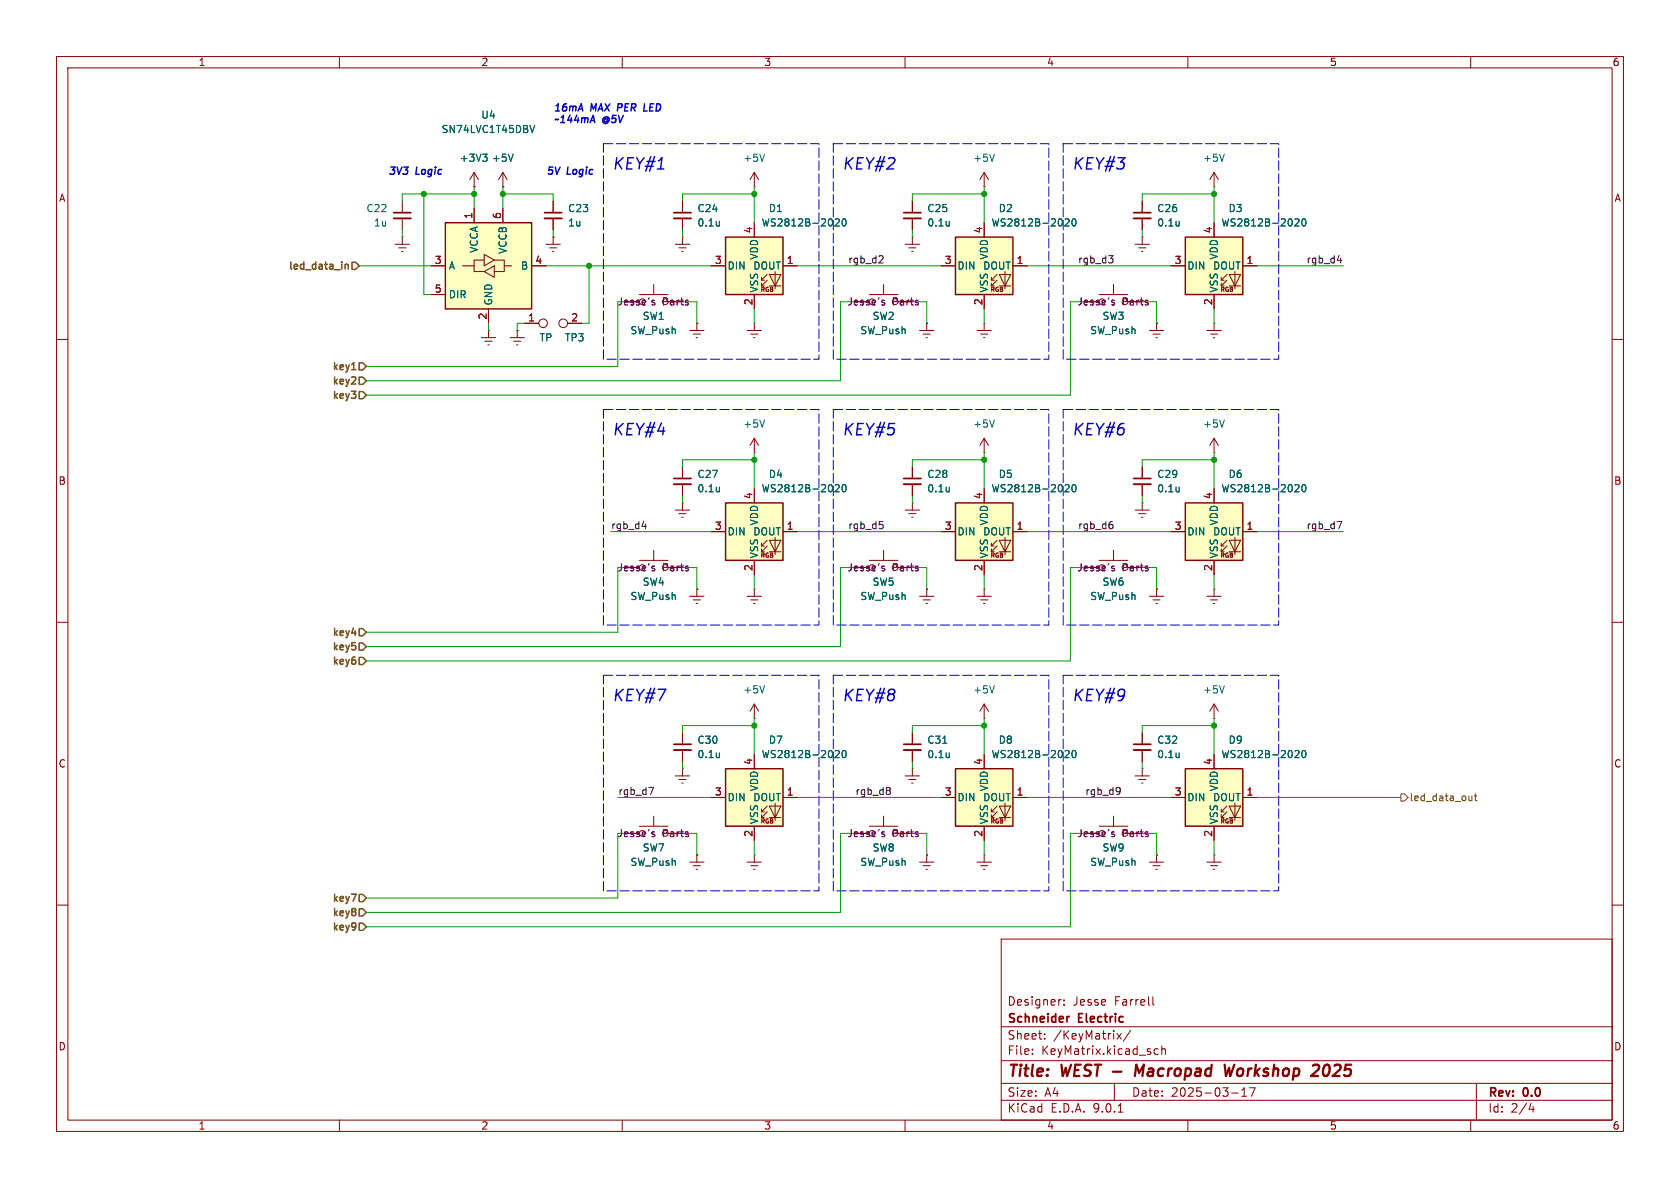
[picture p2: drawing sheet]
<svg xmlns="http://www.w3.org/2000/svg" width="297mm" height="210mm" viewBox="0 0 297 210" stroke-linecap="round" stroke-linejoin="round" font-family="sans-serif">
<g fill="none" stroke="#840000" stroke-width=".18">
<path d="M10 10h277v190h-277zM12 12h273v186h-273zM60 10v2M110 10v2M160 10v2M210 10v2M260 10v2M160 43.2h2.6M160.7 43.8h1.2M161.2 44.5h.2M161.3 41.9h.1M161.3 41.9v1.3"/>
<path d="M10 60h2M285 60h2M10 110h2M285 110h2M10 160h2M177 166h108v32h-108zM187.5 176.7h.1M188.1 177.6v.1M188.1 176.8v.1M203.8 176.2v1.3l.2 .2M285 160h2M60 198v2"/>
<path d="M110 198v2M160 198v2M177 194.5h108M177 191.5h108M177 187.5h108M177 181.5h108M182.5 186.3v.1M182.5 185.5v.1M184.7 183.6v.1M184.7 182.8v.1M197 191.5v3M197.5 182.7l.7 1"/>
<path d="M197.7 196.6h.8M198.2 182.7l-.7 1M199.9 182.1l-1.3 2M204.7 185.5l-.4-.1-.3 .3v.4l.2 .2h.5M205.4 185.5l.2-.1 .4 .1v.9M205.4 184.9v1.5M210 198v2M217.7 193.2h1.2M219.5 193.8h.9M219.5 192.7l.5-.4v1.5M221.9 192.3l-.7 1.5M260 198v2"/>
<path d="M261 191.5v6.5M270.7 195l-.4 1.1h.9M271 195.6v1"/>
</g>
<path d="M202.2 188.2l-.8 1.4-.5-1.4-.3 2M216.5 188.2l.2 2 .6-1.4 .2 1.4 .7-2M234.5 188.2a1.41 1.41 0 0 0-.4 1.9l.3 .1" fill="none" stroke="#840000" stroke-width=".4"/>
<path d="M189.1 179.7l-.3 .1" fill="none" stroke="#840000" stroke-width=".3"/>
<path d="M128.3 88.9h10.1v10.2h-10.1z" fill="#ffffc2"/>
<g fill="none" stroke="#840000" stroke-width=".18">
<path d="M88.9 33h.1M88.9 30.5l-.8 1.3M88.9 30.5l.8 1.3M88.9 30.5v2.5M125.7 94h2.6M133.3 86.4v2.5M133.3 99.1v2.5M134.6 96.5h.5M134.6 97.5h.5M135.6 95.5l-1 1v-.5M135.6 96.5l-1 1v-.5M136 95.5h2l-1 2z"/>
<path d="M136 97.5h2M137 95v3M138.4 94h2.6"/>
</g>
<path d="M128.3 88.9h10.1v10.2h-10.1z" fill="none" stroke="#840000" stroke-width=".25"/>
<path d="M90.7 27.2l-.4 1.3M147.7 85.8l.4-.1 .3 .3-.8 .9h.8M149 85.8l.2-.1a.68 .68 0 0 1 .4 .6 .68 .68 0 0 1-.4 .6l-.2-.1-.1-.3z" fill="none" stroke="#006464" stroke-width=".18"/>
<path d="M78.7 39.4h15.3v15.2h-15.3z" fill="#ffffc2"/>
<path d="M78.7 39.4h15.3v15.2h-15.3z" fill="none" stroke="#840000" stroke-width=".25"/>
<g fill="none" stroke="#840000" stroke-width=".18">
<path d="M83.8 36.8v2.6M88.9 36.8v2.6M76.2 47h2.5M76.2 52.1h2.5M81.8 47h2v1h1.8M85.6 46h-1.8v1M85.6 45l1.8 1-1.8 1zM85.6 48l1.8-1v2zM86.4 54.6v2.6M87.4 46h1.8v1h1.2M89.2 47v1h-1.8M94 47h2.5"/>
<path d="M120.6 82.6v2M120.6 85.6v2M132.1 105.4h2.5M132.7 106h1.3M133.2 106.7h.3M133.3 104.1h.1M133.3 104.1v1.3M160 137.2h2.6M160.7 137.8h1.2M161.2 138.4h.2M161.3 135.9h.1M161.3 135.9v1.3"/>
<path d="M174 127h.1M174 124.5v2.5M174 124.5l-.8 1.2M174 124.5l.8 1.2M201.9 129.5v2.1M201.9 132.6v2M153.7 146.1h5M156.2 144.3v1.8M162.6 152.4h2.5M163.2 153h1.3M163.7 153.7h.3M163.8 151.1h.1"/>
<path d="M163.8 151.1v1.3M172.7 152.4h2.6M173.4 153h1.2M173.9 153.7h.2M174 151.1h.1M174 151.1v1.3"/>
</g>
<path d="M93.7 22.2l.4 1.2 .4-1.2M127.2 86.1v.8M127.2 86.8l-.1 .1M175.8 121.2l-.4 1.3M208.5 133.1v.8M208.5 133.8l-.1 .1" fill="none" stroke="#006464" stroke-width=".18"/>
<path d="M119.1 84.6h3.1M200.4 131.6h3.1" fill="none" stroke="#840000" stroke-width=".3"/>
<path d="M119.1 85.6h3.1M200.4 132.6h3.1" fill="none" stroke="#840000" stroke-width=".33"/>
<path d="M156.1 147.5h.3v.2l-.2 .2h-.2M156.1 147.1h.3" fill="none" stroke="#840084" stroke-width=".18"/>
<path d="M168.9 41.9h10.2v10.2h-10.2z" fill="#ffffc2"/>
<g fill="none" stroke="#840000" stroke-width=".18">
<path d="M174 39.4v2.5M153.7 52.1h5M156.2 50.3v1.8M162.6 58.4h2.5M163.2 59.1h1.3M163.7 59.7h.3M163.8 57.2h.1M163.8 57.2v1.2M166.4 47h2.5M172.7 58.4h2.6M173.4 59.1h1.2M173.9 59.7h.2"/>
<path d="M174 57.2h.1M174 52.1v2.5M174 57.2v1.2M175.3 49.5h.5M175.3 50.5h.5M176.3 48.5l-1 1v-.5M176.3 49.5l-1 1v-.5M176.7 48.5h2l-1 2zM176.7 50.5h2M177.7 48v3.1M179.1 47h2.5M133.3 77.5l-.7 1.2"/>
<path d="M133.3 77.5l.8 1.2M133.3 77.5v2.5M113 99.1h5.1M115.6 97.3v1.8M119.4 90.2h2.5M120 90.8h1.3M120.5 91.4h.3M120.6 88.9h.1M120.6 88.9v1.3M133.3 80h.1M160 90.2h2.6M160.7 90.8h1.2"/>
<path d="M161.2 91.4h.2M161.3 88.9h.1M161.3 82.6v2M161.3 85.6v2M161.3 88.9v1.3M121.9 105.4h2.6M122.6 106h1.2M123.1 106.7h.2M123.2 104.1h.1M123.2 104.1v1.3M214.6 127h.1M214.6 124.5l-.7 1.2"/>
<path d="M214.6 124.5l.8 1.2M214.6 124.5v2.5M213.4 152.4h2.5M214 153h1.3M214.5 153.7h.3M214.6 151.1h.1M214.6 151.1v1.3"/>
</g>
<path d="M168.9 41.9h10.2v10.2h-10.2z" fill="none" stroke="#840000" stroke-width=".25"/>
<path d="M188.3 38.8l.5-.1 .2 .3-.8 .9h.8M189.7 38.7h.1a.68 .68 0 0 1 .4 .6 .68 .68 0 0 1-.4 .6 .84 .84 0 0 1-.1-1.2zM135.2 74.2l-.5 1.3M167.8 86.1v.8M167.8 86.8v.1M216.4 121.2l-.4 1.3" fill="none" stroke="#006464" stroke-width=".18"/>
<path d="M156.1 53.5l.3 .1v.1l-.2 .2h-.2M156.1 53.1h.3M115.4 100.5h.3l.1 .2-.2 .2h-.2M115.4 100.1h.3" fill="none" stroke="#840084" stroke-width=".18"/>
<path d="M159.8 84.6h3" fill="none" stroke="#840000" stroke-width=".3"/>
<path d="M159.8 85.6h3" fill="none" stroke="#840000" stroke-width=".33"/>
<path d="M209.5 135.9h10.2v10.2h-10.2z" fill="#ffffc2"/>
<g fill="none" stroke="#840000" stroke-width=".18">
<path d="M120.6 35.6v2M120.6 38.6v2M133.3 33h.1M133.3 30.5v2.5M133.3 30.5l-.7 1.3M133.3 30.5l.8 1.3M161.3 35.6v2M161.3 38.6v2M174 33h.1M174 30.5v2.5M174 30.5l-.8 1.3M174 30.5l.8 1.3"/>
<path d="M92.7 57.2h2.5M100.3 57.2h2.6M113 52.1h5.1M115.6 50.3v1.8M119.4 43.2h2.5M120 43.8h1.3M120.5 44.5h.3M120.6 41.9h.1M120.6 41.9v1.3M174 77.5l-.8 1.2M174 77.5l.8 1.2M174 77.5v2.5"/>
<path d="M174 80h.1M200.7 90.2h2.5M201.3 90.8h1.3M201.8 91.4h.3M201.9 88.9h.1M201.9 88.9v1.3M133.3 127h.1M133.3 124.5l-.7 1.2M133.3 124.5l.8 1.2M133.3 124.5v2.5M161.3 129.5v2.1M161.3 132.6v2"/>
<path d="M200.7 137.2h2.5M201.3 137.8h1.3M201.8 138.4h.3M201.9 135.9h.1M201.9 135.9v1.3M214.6 133.4v2.5M113 146.1h5.1M115.6 144.3v1.8M194.3 146.1h5.1M196.8 144.3v1.8M203.2 152.4h2.5M203.8 153h1.3"/>
<path d="M204.3 153.7h.3M204.5 151.1h.1M204.5 151.1v1.3M207 141h2.5M214.6 146.1v2.5M215.9 143.5h.5M215.9 144.5h.5M216.9 142.5l-1 1v-.5M216.9 143.5l-1 1v-.5M217.3 142.5h2l-1 2zM217.3 144.5h2M218.3 142v3"/>
<path d="M219.7 141h2.5"/>
<circle cx="96" cy="57.1" r=".76"/>
<circle cx="99.6" cy="57.1" r=".76"/>
</g>
<path d="M209.5 135.9h10.2v10.2h-10.2z" fill="none" stroke="#840000" stroke-width=".25"/>
<g fill="none" stroke="#006464" stroke-width=".18">
<path d="M127.2 39.1v.9M127.2 39.8l-.1 .1M135.2 27.2l-.5 1.3M167.8 39.1v.9M167.8 39.8v.1M175.8 27.2l-.4 1.3M175.8 74.2l-.4 1.3M135.2 121.2l-.5 1.3M166.7 131.4h.7M167.8 133.1v.8M167.8 133.8v.1M228.9 132.8l.5-.1 .3 .3-.8 .9h.8"/>
<path d="M230.3 132.8l.1-.1a.68 .68 0 0 1 .5 .6 .68 .68 0 0 1-.5 .6l-.1-.1-.2-.4z"/>
</g>
<path d="M115.4 53.5l.3 .1 .1 .1-.2 .2h-.2M115.4 53.1h.3M115.4 147.5h.3l.1 .2-.2 .2h-.2M115.4 147.1h.3M196.7 147.5h.3l.1 .2-.2 .2h-.3M196.7 147.1h.3" fill="none" stroke="#840084" stroke-width=".18"/>
<path d="M119.1 37.6h3.1M159.8 37.6h3M159.8 131.6h3" fill="none" stroke="#840000" stroke-width=".3"/>
<path d="M119.1 38.6h3.1M159.8 38.6h3M159.8 132.6h3" fill="none" stroke="#840000" stroke-width=".33"/>
<path d="M209.5 41.9h10.2v10.2h-10.2z" fill="#ffffc2"/>
<g fill="none" stroke="#840000" stroke-width=".18">
<path d="M97.8 35.6v2M97.8 38.6v2M214.6 33h.1M214.6 30.5v2.5M214.6 39.4v2.5M214.6 30.5l-.7 1.3M214.6 30.5l.8 1.3M200.7 43.2h2.5M201.3 43.8h1.3M201.8 44.5h.3M201.9 41.9h.1M201.9 41.9v1.3"/>
<path d="M207 47h2.5M214.6 52.1v2.5M215.9 49.5h.5M215.9 50.5h.5M216.9 48.5l-1 1v-.5M216.9 49.5l-1 1v-.5M217.3 48.5h2l-1 2zM217.3 50.5h2M218.3 48v3.1M219.7 47h2.5M153.7 99.1h5M156.2 97.3v1.8"/>
</g>
<path d="M209.5 41.9h10.2v10.2h-10.2z" fill="none" stroke="#840000" stroke-width=".25"/>
<path d="M216.4 27.2l-.4 1.3M228.9 38.8l.5-.1 .3 .3-.8 .9h.8M230.3 38.8l.1-.1a.68 .68 0 0 1 .5 .6 .68 .68 0 0 1-.5 .6l-.1-.1-.2-.3z" fill="none" stroke="#006464" stroke-width=".18"/>
<path d="M96.3 37.6h3" fill="none" stroke="#840000" stroke-width=".3"/>
<path d="M96.3 38.6h3" fill="none" stroke="#840000" stroke-width=".33"/>
<path d="M156.1 100.5h.3v.2l-.2 .2h-.2M156.1 100.1h.3" fill="none" stroke="#840084" stroke-width=".18"/>
<path d="M168.9 88.9h10.2v10.2h-10.2z" fill="#ffffc2"/>
<g fill="none" stroke="#840000" stroke-width=".18">
<path d="M201.9 35.6v2M201.9 38.6v2M194.3 52.1h5.1M196.8 50.3v1.8M203.2 58.4h2.5M203.8 59.1h1.3M204.3 59.7h.3M204.5 57.2h.1M204.5 57.2v1.2M213.4 58.4h2.5M214 59.1h1.3M214.5 59.7h.3"/>
<path d="M214.6 57.2h.1M214.6 57.2v1.2M166.4 94h2.5M174 86.4v2.5M174 99.1v2.5M175.3 96.5h.5M175.3 97.5h.5M176.3 95.5l-1 1v-.5M176.3 96.5l-1 1v-.5M176.7 95.5h2l-1 2zM176.7 97.5h2M177.7 95v3"/>
<path d="M179.1 94h2.5M162.6 105.4h2.5M163.2 106h1.3M163.7 106.7h.3M163.8 104.1h.1M163.8 104.1v1.3M172.7 105.4h2.6M173.4 106h1.2M173.9 106.7h.2M174 104.1h.1M174 104.1v1.3"/>
</g>
<path d="M168.9 88.9h10.2v10.2h-10.2z" fill="none" stroke="#840000" stroke-width=".25"/>
<path d="M208.5 39.1v.9M208.5 39.8l-.1 .1M188.3 85.8l.5-.1 .2 .3-.8 .9h.8M189.7 85.7h.1a.68 .68 0 0 1 .4 .6 .68 .68 0 0 1-.4 .6 .84 .84 0 0 1-.1-1.2z" fill="none" stroke="#006464" stroke-width=".18"/>
<path d="M196.7 53.5l.3 .1 .1 .1-.2 .2h-.3M196.7 53.1h.3" fill="none" stroke="#840084" stroke-width=".18"/>
<path d="M200.4 37.6h3.1" fill="none" stroke="#840000" stroke-width=".3"/>
<path d="M200.4 38.6h3.1" fill="none" stroke="#840000" stroke-width=".33"/>
<path d="M209.5 88.9h10.2v10.2h-10.2z" fill="#ffffc2"/>
<g fill="none" stroke="#840000" stroke-width=".18">
<path d="M121.9 58.4h2.6M122.6 59.1h1.2M123.1 59.7h.2M123.2 57.2h.1M123.2 57.2v1.2M132.1 58.4h2.5M132.7 59.1h1.3M133.2 59.7h.3M133.3 57.2h.1M133.3 57.2v1.2M194.3 99.1h5.1M196.8 97.3v1.8"/>
<path d="M207 94h2.5M214.6 86.4v2.5M214.6 99.1v2.5M215.9 96.5h.5M215.9 97.5h.5M216.9 95.5l-1 1v-.5M216.9 96.5l-1 1v-.5M217.3 95.5h2l-1 2zM217.3 97.5h2M218.3 95v3M219.7 94h2.5M213.4 105.4h2.5"/>
<path d="M214 106h1.3M214.5 106.7h.3M214.6 104.1h.1M214.6 104.1v1.3"/>
</g>
<path d="M209.5 88.9h10.2v10.2h-10.2z" fill="none" stroke="#840000" stroke-width=".25"/>
<path d="M228.9 85.8l.5-.1 .3 .3-.8 .9h.8M230.3 85.7h.1a.68 .68 0 0 1 .5 .6 .68 .68 0 0 1-.5 .6 .84 .84 0 0 1-.1-1.2z" fill="none" stroke="#006464" stroke-width=".18"/>
<path d="M196.7 100.5h.3l.1 .2-.2 .2h-.3M196.7 100.1h.3" fill="none" stroke="#840084" stroke-width=".18"/>
<path d="M128.3 41.9h10.1v10.2h-10.1z" fill="#ffffc2"/>
<g fill="none" stroke="#840000" stroke-width=".18">
<path d="M133.3 39.4v2.5M96.5 43.2h2.6M97.2 43.8h1.2M97.7 44.5h.2M97.8 41.9h.1M97.8 41.9v1.3M125.7 47h2.6M133.3 52.1v2.5M134.6 49.5h.5M134.6 50.5h.5M135.6 48.5l-1 1v-.5M135.6 49.5l-1 1v-.5"/>
<path d="M136 48.5h2l-1 2zM136 50.5h2M137 48v3.1M138.4 47h2.6M214.6 77.5l-.7 1.2M214.6 77.5l.8 1.2M214.6 77.5v2.5M201.9 82.6v2M201.9 85.6v2M214.6 80h.1M203.2 105.4h2.5M203.8 106h1.3"/>
<path d="M204.3 106.7h.3M204.5 104.1h.1M204.5 104.1v1.3"/>
</g>
<path d="M128.3 41.9h10.1v10.2h-10.1z" fill="none" stroke="#840000" stroke-width=".25"/>
<path d="M147.7 38.8l.4-.1 .3 .3-.8 .9h.8M149 38.8l.2-.1a.68 .68 0 0 1 .4 .6 .68 .68 0 0 1-.4 .6l-.2-.1-.1-.3zM216.4 74.2l-.4 1.3M208.5 86.1v.8M208.5 86.8l-.1 .1" fill="none" stroke="#006464" stroke-width=".18"/>
<path d="M200.4 84.6h3.1" fill="none" stroke="#840000" stroke-width=".3"/>
<path d="M200.4 85.6h3.1" fill="none" stroke="#840000" stroke-width=".33"/>
<path d="M128.3 135.9h10.1v10.2h-10.1z" fill="#ffffc2"/>
<g fill="none" stroke="#840000" stroke-width=".18">
<path d="M71.1 35.6v2M71.1 38.6v2M83.8 33h.1M83.8 30.5l-.7 1.3M83.8 30.5l.8 1.3M83.8 30.5v2.5M69.8 43.2h2.6M70.5 43.8h1.3M71 44.5h.2M71.1 41.9h.1M71.1 41.9v1.3M85.1 59.7h2.5"/>
<path d="M86.4 58.4h.1M86.4 58.4v1.3M90.2 59.7h2.5M91.4 58.4h.1M91.4 58.4v1.3M85.7 60.3h1.3M86.2 61h.3M90.8 60.3h1.3M91.3 61h.3M119.4 137.2h2.5M120 137.8h1.3M120.5 138.4h.3"/>
<path d="M120.6 135.9h.1M120.6 129.5v2.1M120.6 132.6v2M120.6 135.9v1.3M133.3 133.4v2.5M121.9 152.4h2.6M122.6 153h1.2M123.1 153.7h.2M123.2 151.1h.1M123.2 151.1v1.3M125.7 141h2.6M132.1 152.4h2.5"/>
<path d="M132.7 153h1.3M133.2 153.7h.3M133.3 151.1h.1M133.3 146.1v2.5M133.3 151.1v1.3M134.6 143.5h.5M134.6 144.5h.5M135.6 142.5l-1 1v-.5M135.6 143.5l-1 1v-.5M136 142.5h2l-1 2zM136 144.5h2M137 142v3"/>
<path d="M138.4 141h2.6"/>
</g>
<path d="M128.3 135.9h10.1v10.2h-10.1z" fill="none" stroke="#840000" stroke-width=".25"/>
<path d="M85.3 27.2h.8l-.4 .5M85.9 27.7l.2 .3v.3l-.2 .2M127.2 133.1v.8M127.2 133.8l-.1 .1M147.7 132.8l.4-.1 .3 .3-.8 .9h.8M149 132.8l.2-.1a.68 .68 0 0 1 .4 .6 .68 .68 0 0 1-.4 .6l-.2-.1-.1-.4z" fill="none" stroke="#006464" stroke-width=".18"/>
<path d="M69.6 37.6h3M119.1 131.6h3.1" fill="none" stroke="#840000" stroke-width=".3"/>
<path d="M69.6 38.6h3M119.1 132.6h3.1" fill="none" stroke="#840000" stroke-width=".33"/>
<path d="M168.9 135.9h10.2v10.2h-10.2z" fill="#ffffc2"/>
<g fill="none" stroke="#840000" stroke-width=".18">
<path d="M83.8 33h.1M83.8 36.8v2.6M88.9 33h.1M88.9 36.8v2.6M97.8 35.6v2M97.8 38.6v2M120.6 35.6v2M120.6 38.6v2M133.3 39.4v2.5M161.3 35.6v2M161.3 38.6v2M174 39.4v2.5"/>
<path d="M201.9 35.6v2M201.9 38.6v2M214.6 39.4v2.5M76.2 47h2.5M76.2 52.1h2.5M86.4 54.6v2.6M91.4 58.4h.1M92.7 57.2h2.5M94 47h2.5M97.8 41.9h.1M100.3 57.2h2.6M123.2 57.2h.1"/>
<path d="M125.7 47h2.6M133.3 52.1v2.5M138.4 47h2.6M163.8 57.2h.1M166.4 47h2.5M174 52.1v2.5M179.1 47h2.5M204.5 57.2h.1M207 47h2.5M214.6 52.1v2.5M219.7 47h2.5M120.6 82.6v2"/>
<path d="M120.6 85.6v2M125.7 94h2.6M133.3 86.4v2.5M133.3 99.1v2.5M138.4 94h2.6M161.3 82.6v2M161.3 85.6v2M166.4 94h2.5M174 86.4v2.5M174 99.1v2.5M179.1 94h2.5M201.9 82.6v2"/>
<path d="M201.9 85.6v2M207 94h2.5M214.6 86.4v2.5M214.6 99.1v2.5M219.7 94h2.5M123.2 104.1h.1M163.8 104.1h.1M204.5 104.1h.1M120.6 129.5v2.1M120.6 132.6v2M133.3 133.4v2.5M161.3 129.5v2.1"/>
<path d="M161.3 132.6v2M174 133.4v2.5M201.9 129.5v2.1M201.9 132.6v2M214.6 133.4v2.5M123.2 151.1h.1M125.7 141h2.6M133.3 146.1v2.5M138.4 141h2.6M163.8 151.1h.1M166.4 141h2.5M174 146.1v2.5"/>
<path d="M175.3 143.5h.5M175.3 144.5h.5M176.3 142.5l-1 1v-.5M176.3 143.5l-1 1v-.5M176.7 142.5h2l-1 2zM176.7 144.5h2M177.7 142v3M179.1 141h2.5M204.5 151.1h.1M207 141h2.5M214.6 146.1v2.5M219.7 141h2.5"/>
</g>
<path d="M168.9 135.9h10.2v10.2h-10.2z" fill="none" stroke="#840000" stroke-width=".25"/>
<g fill="none" stroke="#006464" stroke-width=".18">
<path d="M85.3 27.2h.8l-.4 .5M85.9 27.7l.2 .3v.3l-.2 .2M90.7 27.2l-.4 1.3M93.7 22.2l.4 1.2 .4-1.2M127.2 39.1v.9M127.2 39.8l-.1 .1M147.7 38.8l.4-.1 .3 .3-.8 .9h.8M149 38.8l.2-.1a.68 .68 0 0 1 .4 .6 .68 .68 0 0 1-.4 .6l-.2-.1-.1-.3zM167.8 39.1v.9M167.8 39.8v.1M188.3 38.8l.5-.1 .2 .3-.8 .9h.8M189.7 38.7h.1a.68 .68 0 0 1 .4 .6 .68 .68 0 0 1-.4 .6 .84 .84 0 0 1-.1-1.2z"/>
<path d="M208.5 39.1v.9M208.5 39.8l-.1 .1M228.9 38.8l.5-.1 .3 .3-.8 .9h.8M230.3 38.8l.1-.1a.68 .68 0 0 1 .5 .6 .68 .68 0 0 1-.5 .6l-.1-.1-.2-.3zM127.2 86.1v.8M127.2 86.8l-.1 .1M147.7 85.8l.4-.1 .3 .3-.8 .9h.8M149 85.8l.2-.1a.68 .68 0 0 1 .4 .6 .68 .68 0 0 1-.4 .6l-.2-.1-.1-.3zM167.8 86.1v.8M167.8 86.8v.1M188.3 85.8l.5-.1 .2 .3-.8 .9h.8M189.7 85.7h.1a.68 .68 0 0 1 .4 .6 .68 .68 0 0 1-.4 .6 .84 .84 0 0 1-.1-1.2z"/>
<path d="M208.5 86.1v.8M208.5 86.8l-.1 .1M228.9 85.8l.5-.1 .3 .3-.8 .9h.8M230.3 85.7h.1a.68 .68 0 0 1 .5 .6 .68 .68 0 0 1-.5 .6 .84 .84 0 0 1-.1-1.2zM127.2 133.1v.8M127.2 133.8l-.1 .1M147.7 132.8l.4-.1 .3 .3-.8 .9h.8M149 132.8l.2-.1a.68 .68 0 0 1 .4 .6 .68 .68 0 0 1-.4 .6l-.2-.1-.1-.4zM166.7 131.4h.7M167.8 133.1v.8M167.8 133.8v.1M188.3 132.8l.5-.1 .2 .3-.8 .9h.8"/>
<path d="M189.6 132.8l.2-.1a.68 .68 0 0 1 .4 .6 .68 .68 0 0 1-.4 .6l-.2-.1-.1-.4zM208.5 133.1v.8M208.5 133.8l-.1 .1M228.9 132.8l.5-.1 .3 .3-.8 .9h.8M230.3 132.8l.1-.1a.68 .68 0 0 1 .5 .6 .68 .68 0 0 1-.5 .6l-.1-.1-.2-.4z"/>
</g>
<g fill="none" stroke="#725600" stroke-width=".25">
<path d="M61 46.7v.9M61 46.8l.2-.1 .3 .1 .1 .8M62.2 46.4h.7l.6 .6-.6 .6h-.7zM62.2 65.3h.7M63.5 64.1h.6l.7 .7-.7 .6h-.6zM63.5 66.7h.6l.7 .6-.7 .6h-.6zM63.5 69.2h.6l.7 .7-.7 .6h-.6zM63.5 116.2h.6l.7 .6-.7 .7h-.6zM63.5 111.1h.6l.7 .7-.7 .6h-.6zM63.5 113.7h.6l.7 .6-.7 .6h-.6zM63.5 158.1h.6l.7 .7-.7 .6h-.6zM63.5 160.7h.6l.7 .6-.7 .6h-.6z"/>
<path d="M63.5 163.2h.6l.7 .6-.7 .7h-.6z"/>
</g>
<path d="M247.6 140.3h.7l.6 .7-.6 .6h-.7zM260.2 140.7v.8M260.2 141.4l-.3 .1M260.6 140.7h.5M260.8 140.3v1.1l.3 .1" fill="none" stroke="#725600" stroke-width=".18"/>
<g fill="none" stroke="#0f0f0f" stroke-width=".18">
<path d="M155.9 45.2l.2 .2v.4l-.8 .7h.8M196 45.2h.8l-.5 .5M196.5 45.7l.3 .2v.3l-.3 .3M236.4 46.1h.8M237 45.6v.9M113.5 93h.8M114.1 92.6v.9M155.5 92.2h.6M155.9 92.7l.2 .2v.3l-.2 .3M196.4 92.2h.2M196.5 92.7l.3 .2v.3l-.3 .3M236.4 92.2h.8l-.5 1.3"/>
<path d="M114.7 139.2h.8l-.5 1.3M157.2 139.2l.2 .2-.2 .3 .2 .3v.2l-.2 .3M197.8 139.2l.2 .1a1.03 1.03 0 0 1-.2 1.1M198 139.7l-.2 .3"/>
</g>
<g fill="none" stroke="#009600" stroke-width=".18">
<path d="M74.9 34.3v17.8h1.3M83.8 34.3h-12.7v1.3M83.8 33v3.8M88.9 34.3h8.9v1.3M88.9 33v3.8M133.3 34.3h-12.7v1.3M133.3 33v6.4M174 34.3h-12.7v1.3M174 33v6.4M214.6 34.3h-12.7v1.3M214.6 33v6.4M63.5 47h12.7"/>
<path d="M71.1 40.6v1.3M86.4 57.2v1.2M92.7 57.2h-1.3v1.2M96.5 47h29.2M97.8 40.6v1.3M104.1 47v10.2h-1.2M109.2 53.3v11.5h-44.4M120.6 53.3h2.6v3.9M120.6 40.6v1.3M133.3 54.6v2.6M141 47h25.4M151.1 53.3h-2.5v14h-83.8"/>
<path d="M161.3 40.6v1.3M161.3 53.3h2.5v3.9M174 54.6v2.6M181.6 47h25.4M191.8 53.3h-2.6v16.6h-124.4M201.9 53.3h2.6v3.9M201.9 40.6v1.3M214.6 54.6v2.6M222.2 47h15.3M107.9 94h17.8M120.6 87.6v1.3M133.3 80v6.4"/>
<path d="M133.3 81.3h-12.7v1.3M141 94h25.4M161.3 87.6v1.3M174 81.3h-12.7v1.3M174 80v6.4M181.6 94h25.4M201.9 87.6v1.3M214.6 81.3h-12.7v1.3M214.6 80v6.4M222.2 94h15.3M109.2 100.3v11.5h-44.4M120.6 100.3h2.6v3.8"/>
<path d="M133.3 101.6v2.5M151.1 100.3h-2.5v14h-83.8M161.3 100.3h2.5v3.8M174 101.6v2.5M191.8 100.3h-2.6v16.5h-124.4M201.9 100.3h2.6v3.8M214.6 101.6v2.5M120.6 134.6v1.3M133.3 127v6.4M133.3 128.3h-12.7v1.2M161.3 134.6v1.3M174 128.3h-12.7v1.2"/>
<path d="M174 127v6.4M201.9 134.6v1.3M214.6 128.3h-12.7v1.2M214.6 127v6.4M109.2 147.3v11.5h-44.4M109.2 141h16.5M120.6 147.3h2.6v3.8M133.3 148.6v2.5M141 141h25.4M151.1 147.3h-2.5v14h-83.8M161.3 147.3h2.5v3.8M174 148.6v2.5"/>
<path d="M181.6 141h25.4M191.8 147.3h-2.6v16.5h-124.4M201.9 147.3h2.6v3.8M214.6 148.6v2.5M222.2 141h25.4"/>
</g>
<path d="M113.8 19.6h.6" fill="none" stroke="#0000c2" stroke-width=".25"/>
<path d="M106.7 25.4h38.1v38.1h-38.1zM147.3 25.4h38.1v38.1h-38.1zM188 25.4h38.1v38.1h-38.1zM106.7 72.4h38.1v38.1h-38.1zM147.3 72.4h38.1v38.1h-38.1zM188 72.4h38.1v38.1h-38.1zM106.7 119.4h38.1v38.1h-38.1zM147.3 119.4h38.1v38.1h-38.1zM188 119.4h38.1v38.1h-38.1z" fill="none" stroke="#0000c2" stroke-width=".18" stroke-dasharray="1.7 .6"/>
<g fill="none" stroke="#840084" stroke-width=".18">
<path d="M115.4 53.5l.3 .1 .1 .1-.2 .2h-.2M115.4 53.1h.3M156.1 53.5l.3 .1v.1l-.2 .2h-.2M156.1 53.1h.3M196.7 53.5l.3 .1 .1 .1-.2 .2h-.3M196.7 53.1h.3M115.4 100.5h.3l.1 .2-.2 .2h-.2M115.4 100.1h.3M156.1 100.5h.3v.2l-.2 .2h-.2M156.1 100.1h.3M196.7 100.5h.3l.1 .2-.2 .2h-.3M196.7 100.1h.3"/>
<path d="M115.4 147.5h.3l.1 .2-.2 .2h-.2M115.4 147.1h.3M156.1 147.5h.3v.2l-.2 .2h-.2M156.1 147.1h.3M196.7 147.5h.3l.1 .2-.2 .2h-.3M196.7 147.1h.3"/>
</g>
<g fill="#009600" stroke="#009600" stroke-width=".18">
<circle cx="174" cy="34.3" r=".46"/>
<circle cx="133.3" cy="34.3" r=".46"/>
<circle cx="104.1" cy="47" r=".46"/>
<circle cx="133.3" cy="128.3" r=".46"/>
<circle cx="133.3" cy="81.3" r=".46"/>
<circle cx="174" cy="128.3" r=".46"/>
<circle cx="174" cy="81.3" r=".46"/>
<circle cx="214.6" cy="128.3" r=".46"/>
<circle cx="214.6" cy="34.3" r=".46"/>
<circle cx="214.6" cy="81.3" r=".46"/>
<circle cx="74.9" cy="34.3" r=".46"/>
<circle cx="83.8" cy="34.3" r=".46"/>
<circle cx="88.9" cy="34.3" r=".46"/>
</g>
<g font-size="2.8" fill="#0000c2">
<text x="108.1" y="30.3">KEY#1</text>
<text x="148.8" y="30.3">KEY#2</text>
<text x="189.4" y="30.3">KEY#3</text>
<text x="108.1" y="77.3">KEY#4</text>
<text x="148.8" y="77.3">KEY#5</text>
<text x="189.4" y="77.3">KEY#6</text>
<text x="108.1" y="124.3">KEY#7</text>
<text x="148.8" y="124.3">KEY#8</text>
<text x="189.4" y="124.3">KEY#9</text>
</g>
<g font-size="2.8" fill="#840000">
<text x="178" y="190.9">Title:</text>
<text x="187.7" y="190.9">WEST -</text>
<text x="202.3" y="190.9">Macropad</text>
<text x="218.9" y="190.9">Workshop</text>
<text x="235.2" y="190.9">2025</text>
</g>
<g font-size="2.1" fill="#840000">
<text x="178" y="178">Designer:</text>
<text x="189.7" y="178">Jesse</text>
<text x="197.1" y="178">Farrell</text>
<text x="178" y="184">Sheet:</text>
<text x="178" y="181.2">Schneider</text>
<text x="186.2" y="184">/KeyMatrix/</text>
<text x="190.7" y="181.2">Electric</text>
<text x="178" y="186.7">File:</text>
<text x="184.1" y="186.7">KeyMatrix.kicad_sch</text>
<text x="178" y="196.9">KiCad</text>
<text x="178" y="194.1">Size:</text>
<text x="184.7" y="194.1">A4</text>
<text x="185.7" y="196.9">E.D.A.</text>
<text x="193.3" y="196.9">9.0.1</text>
<text x="200" y="194.1">Date:</text>
<text x="207" y="194.1">2025-03-17</text>
<text x="263" y="194.3">Rev:</text>
<text x="263" y="196.9">Id:</text>
<text x="267.1" y="196.9">2/4</text>
<text x="269.4" y="194.3">0.0</text>
</g>
<g font-size="1.8" fill="#840000">
<text x="35" y="11.9">1</text>
<text x="85" y="11.9">2</text>
<text x="135" y="11.9">3</text>
<text x="185" y="11.9">4</text>
<text x="235" y="11.9">5</text>
<text x="285" y="11.9">6</text>
<text x="10.3" y="35.9">A</text>
<text x="285.3" y="35.9">A</text>
<text x="109.1" y="54.2">Jesse's</text>
<text x="117.1" y="54.2">Parts</text>
<text x="149.7" y="54.2">Jesse's</text>
<text x="157.7" y="54.2">Parts</text>
<text x="190.4" y="54.2">Jesse's</text>
<text x="198.4" y="54.2">Parts</text>
<text x="10.3" y="85.9">B</text>
<text x="285.3" y="85.9">B</text>
<text x="109.1" y="101.2">Jesse's</text>
<text x="117.1" y="101.2">Parts</text>
<text x="149.7" y="101.2">Jesse's</text>
<text x="157.7" y="101.2">Parts</text>
<text x="190.4" y="101.2">Jesse's</text>
<text x="198.4" y="101.2">Parts</text>
<text x="10.3" y="135.9">C</text>
<text x="285.3" y="135.9">C</text>
<text x="109.1" y="148.2">Jesse's</text>
<text x="117.1" y="148.2">Parts</text>
<text x="149.7" y="148.2">Jesse's</text>
<text x="157.7" y="148.2">Parts</text>
<text x="190.4" y="148.2">Jesse's</text>
<text x="198.4" y="148.2">Parts</text>
<text x="10.3" y="185.9">D</text>
<text x="285.3" y="185.9">D</text>
<text x="35" y="199.9">1</text>
<text x="85" y="199.9">2</text>
<text x="135" y="199.9">3</text>
<text x="185" y="199.9">4</text>
<text x="235" y="199.9">5</text>
<text x="285" y="199.9">6</text>
</g>
<g font-size="1.8" fill="#006464">
<text x="78" y="23.7">SN74LVC1T45DBV</text>
<text x="85" y="21.2">U4</text>
<text x="81.2" y="28.8">+3V3</text>
<text x="86.9" y="28.8">+5V</text>
<text x="131.3" y="28.8">+5V</text>
<text x="172" y="28.8">+5V</text>
<text x="212.6" y="28.8">+5V</text>
<text x="64.7" y="37.7">C22</text>
<text x="66" y="40.2">1u</text>
<text x="100.3" y="40.2">1u</text>
<text x="100.3" y="37.7">C23</text>
<text x="123.2" y="37.7">C24</text>
<text x="123.2" y="40.2">0.1u</text>
<text x="134.5" y="40.2">WS2812B-2020</text>
<text x="135.8" y="37.7">D1</text>
<text x="163.8" y="37.7">C25</text>
<text x="163.8" y="40.2">0.1u</text>
<text x="175.2" y="40.2">WS2812B-2020</text>
<text x="176.5" y="37.7">D2</text>
<text x="204.5" y="37.7">C26</text>
<text x="204.5" y="40.2">0.1u</text>
<text x="215.8" y="40.2">WS2812B-2020</text>
<text x="217.1" y="37.7">D3</text>
<text x="79.2" y="47.9">A</text>
<text x="84.7" y="44.8" transform="rotate(-90 84.7 44.8)">VCCA</text>
<text x="89.8" y="45" transform="rotate(-90 89.8 45)">VCCB</text>
<text x="92" y="47.9">B</text>
<text x="128.5" y="47.9">DIN</text>
<text x="133.1" y="47.9">DOUT</text>
<text x="134.2" y="46" transform="rotate(-90 134.2 46)">VDD</text>
<text x="169.2" y="47.9">DIN</text>
<text x="173.7" y="47.9">DOUT</text>
<text x="174.9" y="46" transform="rotate(-90 174.9 46)">VDD</text>
<text x="209.8" y="47.9">DIN</text>
<text x="214.4" y="47.9">DOUT</text>
<text x="215.5" y="46" transform="rotate(-90 215.5 46)">VDD</text>
<text x="79.2" y="52.9">DIR</text>
<text x="134.2" y="51.8" transform="rotate(-90 134.2 51.8)">VSS</text>
<text x="174.9" y="51.8" transform="rotate(-90 174.9 51.8)">VSS</text>
<text x="215.5" y="51.8" transform="rotate(-90 215.5 51.8)">VSS</text>
<text x="87.2" y="54.1" transform="rotate(-90 87.2 54.1)">GND</text>
<text x="111.4" y="59.3">SW_Push</text>
<text x="113.5" y="56.7">SW1</text>
<text x="152" y="59.3">SW_Push</text>
<text x="154.2" y="56.7">SW2</text>
<text x="192.6" y="59.3">SW_Push</text>
<text x="194.8" y="56.7">SW3</text>
<text x="95.3" y="60.6">TP</text>
<text x="99.8" y="60.6">TP3</text>
<text x="131.3" y="75.8">+5V</text>
<text x="172" y="75.8">+5V</text>
<text x="212.6" y="75.8">+5V</text>
<text x="123.2" y="84.7">C27</text>
<text x="123.2" y="87.2">0.1u</text>
<text x="134.5" y="87.2">WS2812B-2020</text>
<text x="135.8" y="84.7">D4</text>
<text x="163.8" y="84.7">C28</text>
<text x="163.8" y="87.2">0.1u</text>
<text x="175.2" y="87.2">WS2812B-2020</text>
<text x="176.5" y="84.7">D5</text>
<text x="204.5" y="84.7">C29</text>
<text x="204.5" y="87.2">0.1u</text>
<text x="215.8" y="87.2">WS2812B-2020</text>
<text x="217.1" y="84.7">D6</text>
<text x="128.5" y="94.8">DIN</text>
<text x="133.1" y="94.8">DOUT</text>
<text x="134.2" y="93" transform="rotate(-90 134.2 93)">VDD</text>
<text x="169.2" y="94.8">DIN</text>
<text x="173.7" y="94.8">DOUT</text>
<text x="174.9" y="93" transform="rotate(-90 174.9 93)">VDD</text>
<text x="209.8" y="94.8">DIN</text>
<text x="214.4" y="94.8">DOUT</text>
<text x="215.5" y="93" transform="rotate(-90 215.5 93)">VDD</text>
<text x="134.2" y="98.8" transform="rotate(-90 134.2 98.8)">VSS</text>
<text x="174.9" y="98.8" transform="rotate(-90 174.9 98.8)">VSS</text>
<text x="215.5" y="98.8" transform="rotate(-90 215.5 98.8)">VSS</text>
<text x="111.4" y="106.3">SW_Push</text>
<text x="113.5" y="103.7">SW4</text>
<text x="152" y="106.3">SW_Push</text>
<text x="154.2" y="103.7">SW5</text>
<text x="192.6" y="106.3">SW_Push</text>
<text x="194.8" y="103.7">SW6</text>
<text x="131.3" y="122.8">+5V</text>
<text x="172" y="122.8">+5V</text>
<text x="212.6" y="122.8">+5V</text>
<text x="123.2" y="131.7">C30</text>
<text x="135.8" y="131.7">D7</text>
<text x="163.8" y="131.7">C31</text>
<text x="176.5" y="131.7">D8</text>
<text x="204.5" y="131.7">C32</text>
<text x="217.1" y="131.7">D9</text>
<text x="123.2" y="134.2">0.1u</text>
<text x="134.5" y="134.2">WS2812B-2020</text>
<text x="163.8" y="134.2">0.1u</text>
<text x="175.2" y="134.2">WS2812B-2020</text>
<text x="204.5" y="134.2">0.1u</text>
<text x="215.8" y="134.2">WS2812B-2020</text>
<text x="128.5" y="141.8">DIN</text>
<text x="133.1" y="141.8">DOUT</text>
<text x="134.2" y="140" transform="rotate(-90 134.2 140)">VDD</text>
<text x="169.2" y="141.8">DIN</text>
<text x="173.7" y="141.8">DOUT</text>
<text x="174.9" y="140" transform="rotate(-90 174.9 140)">VDD</text>
<text x="209.8" y="141.8">DIN</text>
<text x="214.4" y="141.8">DOUT</text>
<text x="215.5" y="140" transform="rotate(-90 215.5 140)">VDD</text>
<text x="134.2" y="145.8" transform="rotate(-90 134.2 145.8)">VSS</text>
<text x="174.9" y="145.8" transform="rotate(-90 174.9 145.8)">VSS</text>
<text x="215.5" y="145.8" transform="rotate(-90 215.5 145.8)">VSS</text>
<text x="111.4" y="153.3">SW_Push</text>
<text x="113.5" y="150.7">SW7</text>
<text x="152" y="153.3">SW_Push</text>
<text x="154.2" y="150.7">SW8</text>
<text x="192.6" y="153.3">SW_Push</text>
<text x="194.8" y="150.7">SW9</text>
</g>
<g font-size="1.8" fill="#0000c2">
<text x="97.8" y="20.1">16mA</text>
<text x="97.8" y="22.1">~144mA</text>
<text x="104.5" y="20.1">MAX PER</text>
<text x="106.6" y="22.1">@5V</text>
<text x="114.9" y="20.1">LED</text>
<text x="68.6" y="31.2">3V3</text>
<text x="73.6" y="31.2">Logic</text>
<text x="96.5" y="31.2">5V</text>
<text x="100.3" y="31.2">Logic</text>
</g>
<g font-size="1.8" fill="#a90000">
<text x="83.6" y="38.8" transform="rotate(-90 83.6 38.8)">1</text>
<text x="88.6" y="38.8" transform="rotate(-90 88.6 38.8)">6</text>
<text x="133.1" y="41.3" transform="rotate(-90 133.1 41.3)">4</text>
<text x="173.7" y="41.3" transform="rotate(-90 173.7 41.3)">4</text>
<text x="214.4" y="41.3" transform="rotate(-90 214.4 41.3)">4</text>
<text x="76.8" y="46.7">3</text>
<text x="94.5" y="46.7">4</text>
<text x="126.3" y="46.7">3</text>
<text x="139" y="46.7">1</text>
<text x="166.9" y="46.7">3</text>
<text x="179.6" y="46.7">1</text>
<text x="207.6" y="46.7">3</text>
<text x="220.3" y="46.7">1</text>
<text x="76.8" y="51.8">5</text>
<text x="86.1" y="56.6" transform="rotate(-90 86.1 56.6)">2</text>
<text x="93.3" y="56.9">1</text>
<text x="100.9" y="56.9">2</text>
<text x="133.1" y="54" transform="rotate(-90 133.1 54)">2</text>
<text x="173.7" y="54" transform="rotate(-90 173.7 54)">2</text>
<text x="214.4" y="54" transform="rotate(-90 214.4 54)">2</text>
<text x="133.1" y="88.3" transform="rotate(-90 133.1 88.3)">4</text>
<text x="173.7" y="88.3" transform="rotate(-90 173.7 88.3)">4</text>
<text x="214.4" y="88.3" transform="rotate(-90 214.4 88.3)">4</text>
<text x="126.3" y="93.7">3</text>
<text x="139" y="93.7">1</text>
<text x="166.9" y="93.7">3</text>
<text x="179.6" y="93.7">1</text>
<text x="207.6" y="93.7">3</text>
<text x="220.3" y="93.7">1</text>
<text x="133.1" y="101" transform="rotate(-90 133.1 101)">2</text>
<text x="173.7" y="101" transform="rotate(-90 173.7 101)">2</text>
<text x="214.4" y="101" transform="rotate(-90 214.4 101)">2</text>
<text x="133.1" y="135.3" transform="rotate(-90 133.1 135.3)">4</text>
<text x="173.7" y="135.3" transform="rotate(-90 173.7 135.3)">4</text>
<text x="214.4" y="135.3" transform="rotate(-90 214.4 135.3)">4</text>
<text x="126.3" y="140.7">3</text>
<text x="139" y="140.7">1</text>
<text x="166.9" y="140.7">3</text>
<text x="179.6" y="140.7">1</text>
<text x="207.6" y="140.7">3</text>
<text x="220.3" y="140.7">1</text>
<text x="133.1" y="148" transform="rotate(-90 133.1 148)">2</text>
<text x="173.7" y="148" transform="rotate(-90 173.7 148)">2</text>
<text x="214.4" y="148" transform="rotate(-90 214.4 148)">2</text>
</g>
<g font-size="1.8" fill="#0f0f0f">
<text x="149.9" y="46.6">rgb_d2</text>
<text x="190.5" y="46.6">rgb_d3</text>
<text x="230.9" y="46.6">rgb_d4</text>
<text x="107.9" y="93.6">rgb_d4</text>
<text x="149.9" y="93.6">rgb_d5</text>
<text x="190.5" y="93.6">rgb_d6</text>
<text x="230.9" y="93.6">rgb_d7</text>
<text x="109.2" y="140.6">rgb_d7</text>
<text x="151.1" y="140.6">rgb_d8</text>
<text x="191.8" y="140.6">rgb_d9</text>
</g>
<g font-size="1.8" fill="#725600">
<text x="50.8" y="48">led_data_in</text>
<text x="58.5" y="65.8">key1</text>
<text x="58.5" y="68.3">key2</text>
<text x="58.5" y="70.9">key3</text>
<text x="58.5" y="112.8">key4</text>
<text x="58.5" y="117.9">key6</text>
<text x="58.5" y="115.3">key5</text>
<text x="249.1" y="141.8">led_data_out</text>
<text x="58.5" y="159.8">key7</text>
<text x="58.5" y="162.3">key8</text>
<text x="58.5" y="164.8">key9</text>
</g>
<g font-size="1.1" fill="#840000">
<text x="134.3" y="51.8">RGB</text>
<text x="175" y="51.8">RGB</text>
<text x="215.6" y="51.8">RGB</text>
<text x="134.3" y="98.8">RGB</text>
<text x="175" y="98.8">RGB</text>
<text x="215.6" y="98.8">RGB</text>
<text x="134.3" y="145.8">RGB</text>
<text x="175" y="145.8">RGB</text>
<text x="215.6" y="145.8">RGB</text>
</g>
</svg>
